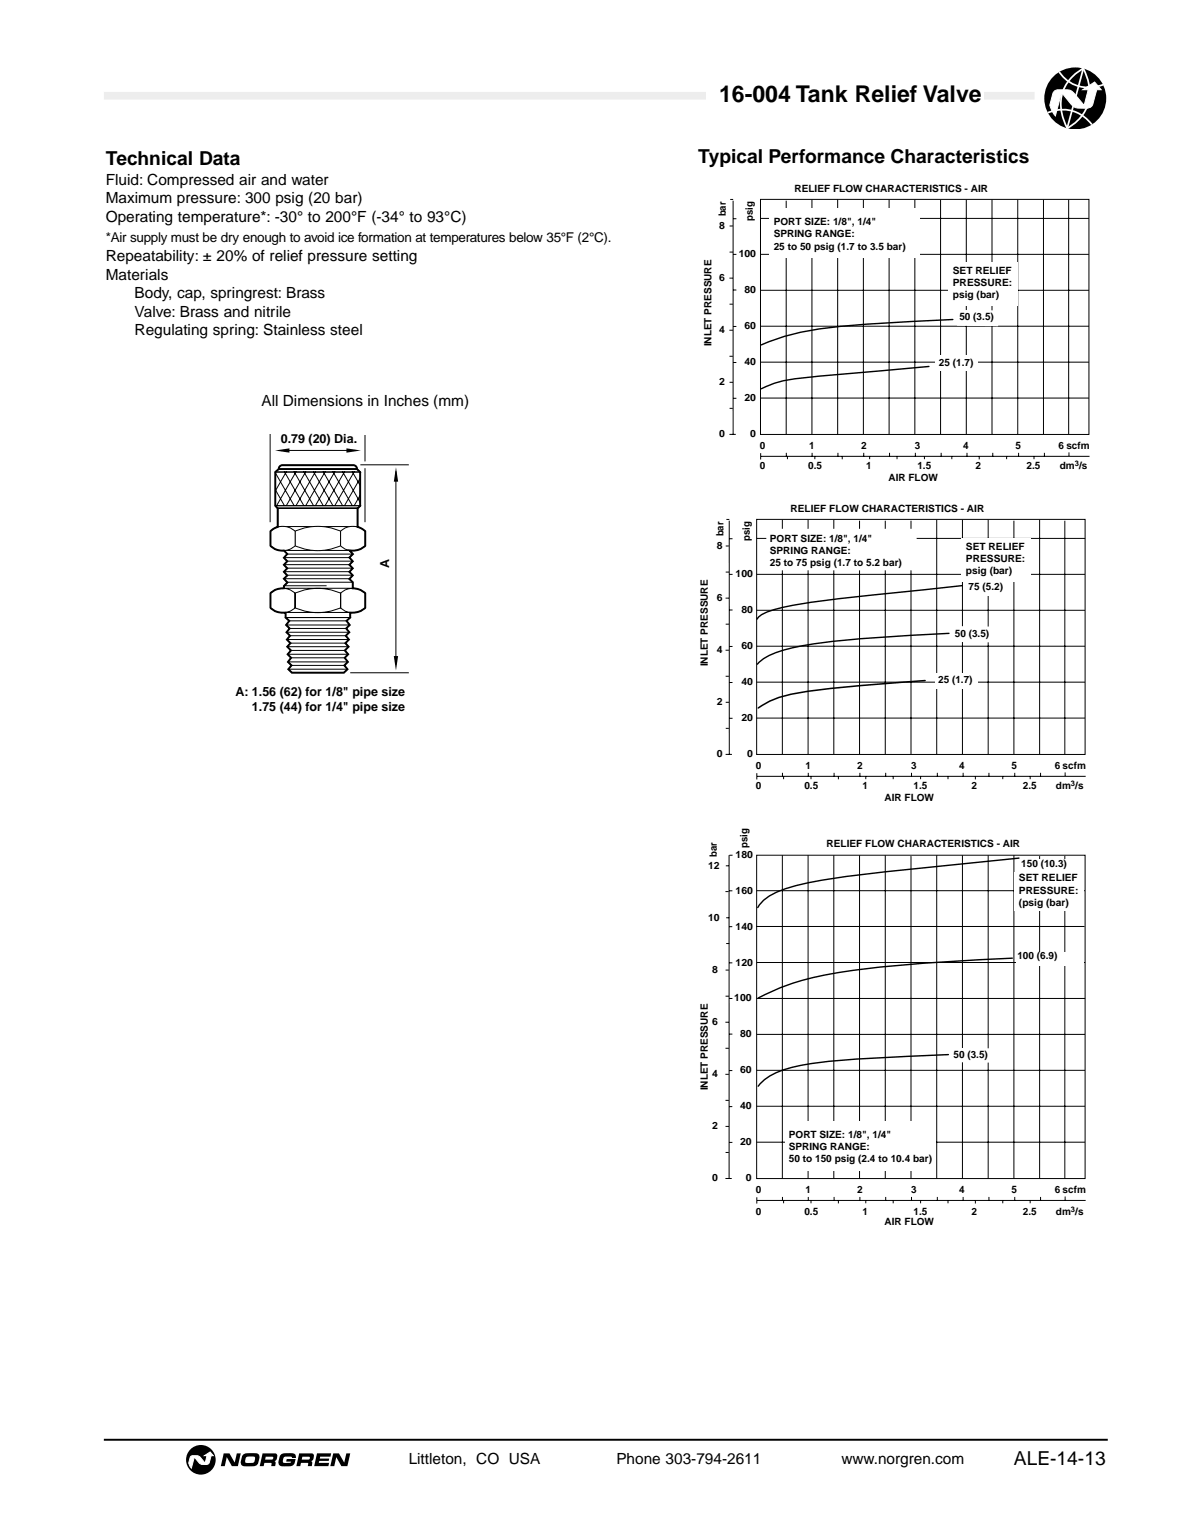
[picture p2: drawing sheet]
<svg xmlns="http://www.w3.org/2000/svg" width="216mm" height="279mm" viewBox="0 0 216 279" stroke-linecap="round" stroke-linejoin="round" font-family="sans-serif">
<path d="M19 17.6h170.8" fill="none" stroke="#ededed" stroke-width="1.4" stroke-linecap="butt"/>
<path d="M129.5 15.3h50.9v4.7h-50.9z" fill-rule="evenodd" fill="#fff"/>
<path d="M19 264h184.2" fill="none" stroke="#000" stroke-width=".35"/>
<g fill="#fff">
<path d="M183.2 265.6h20v4.6h-20z" fill-rule="evenodd"/>
<path d="M47.6 72.1h39.2v4.1h-39.2z" fill-rule="evenodd"/>
<path d="M191.6 12.1h11.6v11.4h-11.6z" fill-rule="evenodd"/>
</g>
<path d="M198.7 12.6a7.8 7.8 0 0 1-.3 8.7l-1.2 1.3-1.4 .9zM196.7 14.1l1.1-1 .9-.6-2.9 11a7.8 7.8 0 0 1 .3-8.7zM198.6 12.9l-2.7 10.2zM193.2 14a5.7 5.7 0 0 1 9.1 1.4 5.7 5.7 0 0 1-4.1 8.2 5.9 5.9 0 0 1-4.3-1 5.7 5.7 0 0 1-.7-8.6z" fill="#000"/>
<path d="M198.6 12.9l-2.7 10.2" fill="none" stroke="#000" stroke-width=".19"/>
<path d="M194.3 13.2a6.5 6.5 0 0 0 8.1 2.3M196.7 14.1l1.1-1 .9-.6-2.9 11a7.8 7.8 0 0 1 .3-8.7zM198.7 12.6a7.8 7.8 0 0 1-.3 8.7l-1.2 1.3-1.4 .9M192.2 20.7a6.6 6.6 0 0 1 8.1 2.1" fill="none" stroke="#fff" stroke-width=".32"/>
<path d="M193.4 16.7l.5-.2h1a2.06 2.06 0 0 1 2.3 .9l1.7 1.9 .7-2.9h-1l2.2-1.4 1.2 1.4h-.8l-.6 2a1.38 1.38 0 0 1-1.7 1.4 2.57 2.57 0 0 1-3-1.3l-1.2-1.6-1.1 4.3-.7-1-.3-.9 .5-2.1z" fill="#fff"/>
<path d="M193.4 16.7l.5-.2h1a2.06 2.06 0 0 1 2.3 .9l1.7 1.9 .7-2.9h-1l2.2-1.4 1.2 1.4h-.8l-.6 2a1.38 1.38 0 0 1-1.7 1.4 2.57 2.57 0 0 1-3-1.3l-1.2-1.6-1.1 4.3-.7-1-.3-.9 .5-2.1z" fill="none" stroke="#fff" stroke-width=".18"/>
<path d="M34.1 264.7h30.3v6h-30.3z" fill-rule="evenodd" fill="#fff"/>
<circle cx="36.8" cy="267.6" r="2.72" fill="#000"/>
<path d="M35 267a1.81 1.81 0 0 1 2.3 .9l.3 .3 .4-1.3h-.5l1-.7 .6 .7h-.4l-.1 .4a1.08 1.08 0 0 1-.7 1.2 1.61 1.61 0 0 1-2-1l-.3-.4-.5 2.1-.5-1z" fill="#fff"/>
<path d="M35 267a1.81 1.81 0 0 1 2.3 .9l.3 .3 .4-1.3h-.5l1-.7 .6 .7h-.4l-.1 .4a1.08 1.08 0 0 1-.7 1.2 1.61 1.61 0 0 1-2-1l-.3-.4-.5 2.1-.5-1z" fill="none" stroke="#fff" stroke-width=".18"/>
<path d="M41 266.5h1.1l1 1.6 .3-1.6h.8l-.6 2.3h-1.1l-.9-1.7-.4 1.7h-.7zM44.6 266.7l.3-.2 1.1-.1-.1 .6a.71 .71 0 0 0-.8 .3 .71 .71 0 0 0 .1 .9h.7a.78 .78 0 0 0 .9-1l-.9-.2 .1-.6h.5a.97 .97 0 0 1 1.1 .7 2.09 2.09 0 0 1-.7 1.6l-1.6 .1a.99 .99 0 0 1-1.2-.7zM48.2 266.5h2.5a.95 .95 0 0 1-.4 1.4l.3 .2-.1 .7h-.8l.1-.6h-1.3l.1-.6h1.3l.2-.3-.1-.2h-1.3l-.3 1.7h-.8zM51.5 266.7l.8-.3h.9a.95 .95 0 0 1 1.1 .7v.2l-.7-.1a1.23 1.23 0 0 0-1.5-.1l-.2 .8 .2 .3 1.2-.1 .1-.1h-.9l.1-.5h1.6a1.26 1.26 0 0 1-1.6 1.3h-.4a.95 .95 0 0 1-1.1-.7zM54.9 266.5h2.5a.95 .95 0 0 1-.4 1.4l.3 .2-.1 .7h-.7v-.6h-1.3l.1-.6h1.3l.2-.3v-.2h-1.3l-.4 1.7h-.7zM58.2 266.4h2.5l-.1 .7h-1.9v.3h1.7l-.1 .4h-1.7l-.1 .4h1.9l-.2 .6h-2.6zM61.1 266.5h1.1l.9 1.6 .4-1.6h.7l-.5 2.3h-1.1l-.9-1.7-.4 1.7h-.7z" fill="#000"/>
<g fill="#fff">
<path d="M74.6 266.1h107.8v4h-107.8z" fill-rule="evenodd"/>
<path d="M19 27.3h105.2v37.5h-105.2z" fill-rule="evenodd"/>
</g>
<g fill="none" stroke="#000" stroke-width=".18">
<path d="M133.9 36.6h.6M134.5 36.8v42.8M139.5 36.6h60.2v43h-60.2zM144.2 36.8v42.9M148.9 36.6v43.1M153.7 36.6v43.1M158.4 36.6v43.1M163.1 36.6v43.1M167.8 36.6v43.1M172.5 36.6v43.1M177.2 36.6v43.1M182 36.6v43.1"/>
<path d="M186.7 36.6v43.1M191.4 36.6v43.1M196 36.6v43.1M133.8 51h.6M133.8 55.8h.6M133.8 46.2h.6M133.8 41.4h.6M134.5 59.9h.6M134.5 53.2h.6M134.5 40.1h.6M134.5 46.6h.6M139.5 46.6h60.3"/>
<path d="M139.5 53.2h60.3M139.5 59.8h60.3M139.5 40h60.3M133.8 60.5h.6M133.8 79.6h1.2M133.8 65.3h.6M133.8 70.1h.6M133.8 74.9h.6M134.5 66.5h.6M134.5 73h.6M139.5 66.4h60.3M139.5 73h60.3"/>
<path d="M139.5 83.1v1.1M139.6 83.7h60.3M144.2 83v.7M144.4 83.7v.5M149 83v.7M149.5 83.7v.5M153.7 83v.7M154.5 83.7v.5M158.4 83v.7M159.5 83.7v.5M163.2 83v.7M164.5 83.7v.5"/>
<path d="M167.9 83v.7M169.6 83.7v.5M172.6 83v.7M174.6 83.7v.5M177.4 83v.7M179.6 83.7v.5M182.1 83v.7M184.6 83.6v.6M186.8 83v.7M189.7 83.6v.6M191.6 83v.7M196.1 82.9v.7"/>
</g>
<g fill="#fff">
<path d="M175.5 56.8l7.6 .1v2.9l-7.6-.1z"/>
<path d="M171.6 65.1h7.8v2.9h-7.8z"/>
<path d="M173.9 48h12.8v7.9h-12.8z"/>
<path d="M141.2 38.3h27.6v9h-27.6z"/>
</g>
<path d="M174.8 58.6l-3.4 .1a185.8 185.8 0 0 0-24 2.1l-4 1-3.8 1.4M170.4 67.2l-14.4 1.3a89.5 89.5 0 0 0-13.4 1.6l-3 1.2M174.1 116.1l-3 .2a196.5 196.5 0 0 0-25 2.3 15.4 15.4 0 0 0-6.6 2.6l-.6 .6M176.5 107.4l-11.5 1.2a200.1 200.1 0 0 0-21.9 2.9 9.6 9.6 0 0 0-3.8 1.5l-.4 .5" fill="none" stroke="#000" stroke-width=".26"/>
<g fill="none" stroke="#000" stroke-width=".18">
<path d="M133.2 95.2h.6M133.8 95.5v42.8M133.8 98.8h.6M138.8 95.2h60.2v43.1h-60.2zM138.8 98.7h60.2M143.5 95.3v43M148.2 95.3v43M152.9 95.3v43M157.7 95.5v42.8M162.4 95.5v42.8M167.1 95.5v42.8M171.8 95.3v43"/>
<path d="M176.5 95.3v43M181.3 95.3v43M186 95.5v42.8M190.7 95.3v43M195.3 95.5v42.8M133.1 119.2h.6M133.1 109.7h.6M133.1 114.4h.6M133.1 104.9h.6M133.1 100.1h.6M133.8 118.5h.6M133.8 111.8h.6"/>
<path d="M133.8 105.3h.6M138.8 105.3h60.2M138.8 111.9h60.2M138.8 118.5h60.2M133.1 138.3h1.2M133.1 124h.6M133.1 128.8h.6M133.1 133.5h.6M133.8 125.1h.6M133.8 131.7h.6M138.8 125.1h60.2M138.8 131.6h60.2"/>
<path d="M138.8 141.7v1.2M138.9 142.3h60.2M143.5 141.7v.6M143.7 142.3v.5M148.3 141.7v.6M148.8 142.3v.5M153 141.7v.6M153.8 142.3v.6M157.7 141.7v.6M158.8 142.3v.5M162.5 141.7v.6M163.8 142.3v.5"/>
<path d="M167.2 141.7v.6M168.9 142.3v.5M171.9 141.7v.6M173.9 142.3v.5M176.7 141.7v.6M178.9 142.3v.6M181.4 141.7v.6M183.9 142.3v.5M186.1 141.7v.6M189 142.3v.5M190.9 141.7v.6M195.4 141.6v.7"/>
</g>
<path d="M169.7 124.8a262.2 262.2 0 0 0-23.8 2.3 15.6 15.6 0 0 0-6.8 2.7" fill="none" stroke="#000" stroke-width=".28"/>
<g fill="#fff">
<path d="M177 105.9h8.4v3.3h-8.4z"/>
<path d="M174.7 114.8l7.5 .1v2.9l-7.5-.1z"/>
<path d="M171.5 123.3h7.8v2.9h-7.8z"/>
<path d="M176.3 98.7h12.8v7.9h-12.8z"/>
<path d="M140.5 96.9h27.6l.3 7.7h-27.6z"/>
</g>
<g fill="none" stroke="#000" stroke-width=".18">
<path d="M133.1 158.7h.6M133.7 156.8v59.3M133.8 156.8h.6M143.5 156.8v59.3M148.2 156.8v59.3M152.9 156.8v59.3M157.7 156.8v59.3M162.4 156.8v59.3M167.1 156.9v59.2M171.8 156.8v59.3M176.5 156.8v59.3M181.3 156.8v59.3"/>
<path d="M186 156.8v59.3M190.7 156.9v59.2M195.3 156.9v59.2M133.1 163.5h.5M133.1 177.8h.5M133.2 173h.5M133.2 168.3h.5M133.8 169.9h.5M133.8 176.5h.5M133.8 163.3h.5M138.7 169.9h60.2M138.8 163.3h60.2"/>
<path d="M138.8 176.5h60.2M133.1 197h.5M133.1 187.4h.6M133.1 192.2h.5M133.1 182.6h.5M133.8 196.3h.5M133.8 189.6h.5M133.8 183.1h.5M138.8 183.1h60.2M138.8 189.6h60.2M138.8 196.2h60.2M133.1 216.1h1.1"/>
<path d="M133.1 201.7h.5M133.1 206.5h.6M133.1 211.3h.5M133.8 202.9h.5M133.8 209.4h.5M138.8 202.8h60.2M138.8 209.4h60.2M138.8 219.5v1.2M143.5 219.4v.7M148.3 219.4v.7M153 219.4v.7M157.7 219.4v.7"/>
<path d="M162.5 219.4v.7M167.2 219.4v.7M171.9 219.4v.7M176.7 219.4v.7M181.4 219.4v.7M186.1 219.4v.7M190.9 219.4v.7M195.4 219.4v.6M138.9 220.1h60.2M143.7 220.1v.5M148.8 220.1v.5M153.8 220.1v.5"/>
<path d="M158.8 220.1v.5M163.8 220.1v.5M168.9 220.1v.5M173.9 220.1v.5M178.9 220.1v.5M183.9 220.1v.5M189 220.1v.5"/>
</g>
<path d="M186.9 157.3l-11.9 1.2a307.8 307.8 0 0 0-26.6 3.3 19 19 0 0 0-8.4 3.3l-1 1.3M185.7 175.7a263.8 263.8 0 0 0-34.2 3 41.9 41.9 0 0 0-12.4 4.3M174 193.3l-3.3 .2a197.1 197.1 0 0 0-23.4 1.7 14.9 14.9 0 0 0-7.6 3.2l-.6 .7" fill="none" stroke="#000" stroke-width=".26"/>
<path d="M144 205.6h27.5v9.1h-27.5z" fill="#fff"/>
<path d="M138.8 156.8h60.2v59.3h-60.2z" fill="none" stroke="#000" stroke-width=".18"/>
<g fill="#fff">
<path d="M186 159.8h12.8v7.2h-12.8z"/>
<path d="M187.4 157.4h11v2.4h-11z"/>
<path d="M186.5 174.6h12.3v2.5h-12.3z"/>
<path d="M174.5 192.1l8.1 .1-.3 2.6-8.1-.1z"/>
</g>
<g fill="none" stroke="#000" stroke-width=".18">
<path d="M49.6 79.6v16.1M67 79.8v4.8M50.5 86.6l3.5 6.2M50.5 89.7l1.7 3.1M50.5 86.5l.6-.5h14.4l.6 .5zM50.5 92.7h15.6l-.5 .5h-14.6zM50.5 86.5h15.6v6.2h-15.6zM51 93.2h14.6v3.3h-14.6zM51.3 85.5l.5-.2h13a.65 .65 0 0 1 .7 .7h-14.4zM52.2 86.5l3.6 6.3M52.5 86.5l-2 3.6M54 86.5l3.5 6.3"/>
<path d="M54.3 86.5l-3.6 6.3M55.7 86.5l3.6 6.3M56.1 86.5l-3.6 6.3M57.5 86.5l3.6 6.3M57.9 86.5l-3.6 6.3M59.3 86.5l3.6 6.3M59.6 86.5l-3.6 6.3M61.1 86.5l3.6 6.3M61.4 86.5l-3.6 6.3M62.8 86.5l3.3 5.7M63.2 86.5l-3.6 6.3M64.6 86.5l1.5 2.6"/>
<path d="M65 86.5l-3.6 6.3M66.1 85.2h8.9M66.1 87.5l-2.9 5.3M66.1 90.7l-1.2 2.1M67 85.8v9.9M49.7 108.7a3.3 3.3 0 0 1 4.4 .1v2.6a3.3 3.3 0 0 1-4.5 0zM52.1 100.9h12l.6 .7-.6 .6 .6 .7-.6 .6 .6 .7-.6 .6 .6 .7-.6 .6 .6 .6v1.2h-12.6v-.5l.6-.6-.6-.7 .6-.6-.6-.7 .6-.6-.6-.7 .6-.6-.6-.6 .6-.7zM52.1 102.2h12M52.1 103.5h12M52.1 104.8h12M52.1 106.1h12M52.1 107.4h7.8"/>
<path d="M52.4 112.3h11.8v.9h-11.8zM52.4 113.2h11.8l-.6 .6 .5 .8-.6 .6 .6 .7-.7 .7 .6 .7-.6 .6 .5 .7-.6 .7 .6 .7-.7 .6 .6 .8-.6 .6 .5 .7-.6 .6h-9.6l-.6-.6 .6-.7-.7-.6 .6-.8-.6-.6 .6-.7-.7-.7 .6-.7-.7-.6 .6-.7-.6-.7 .5-.7-.6-.6 .6-.8zM52.5 114.6h11.6M52.6 115.9h11.5M52.6 117.2h11.4M52.7 101.6h12M52.7 102.9h12M52.7 104.2h12M52.7 105.5h12M52.7 106.7h12M52.7 118.6h11.2M52.8 119.9h11.1"/>
<path d="M53.1 113.8h10.5M53.1 115.2h10.4M53.2 116.5h10.2M53.3 117.9h10.1M53.4 119.2h9.9M54.1 108.8a10.1 10.1 0 0 1 8.4 0v2.6a10.1 10.1 0 0 1-8.4 0zM62.6 108.7a3.3 3.3 0 0 1 4.4 .1v2.6a3.3 3.3 0 0 1-4.5 0zM52.8 121.3h11M52.9 122.7h10.8M53.4 120.6h9.8M53.5 122h9.7M64.2 123.3h10.8"/>
</g>
<g fill="#fff" stroke="#000" stroke-width=".18">
<path d="M54.1 97.4a10.1 10.1 0 0 1 8.4 0v2.6a10.1 10.1 0 0 1-8.4 0z"/>
<path d="M62.6 97.3a3.3 3.3 0 0 1 4.4 .1v2.6a3.3 3.3 0 0 1-4.5 0z"/>
<path d="M49.7 97.3a3.3 3.3 0 0 1 4.4 .1v2.6a3.3 3.3 0 0 1-4.5 0z"/>
</g>
<path d="M51.3 85.5l.5-.2h13a.65 .65 0 0 1 .7 .7l.6 .6v6.2l-.5 .4v3.4l.6 .2 .8 .6-.1 2.7a3.3 3.3 0 0 1-2.8 .8l.6 .7-.6 .6 .6 .7-.6 .6 .6 .7-.6 .6 .6 .7-.6 .6 .6 .6v1.2a3.1 3.1 0 0 1 2.3 .9l-.1 2.7a3.3 3.3 0 0 1-2.7 .8v.9l-.6 .6 .5 .8-.6 .6 .6 .7-.7 .7 .6 .7-.6 .6 .5 .7-.6 .7 .6 .7-.7 .6 .6 .8-.6 .6 .5 .7-.6 .6h-9.6l-.6-.6 .6-.7-.7-.6 .6-.8-.6-.6 .6-.7-.7-.7 .6-.7-.7-.6 .6-.7-.6-.7 .5-.7-.6-.6 .6-.8-.7-.6v-.9a3.1 3.1 0 0 1-2.8-.9l.1-2.7a3.1 3.1 0 0 1 2.4-.8v-.5l.6-.6-.6-.7 .6-.6-.6-.7 .6-.6-.6-.7 .6-.6-.6-.6 .6-.7-.6-.7a2.79 2.79 0 0 1-2.5-.9v-2.6l.7-.6 .6-.2v-3.4l-.4-.5v-6.2a1.65 1.65 0 0 0 .8-1z" fill="none" stroke="#000" stroke-width=".35"/>
<path d="M52.2 82.6h13.1M72.6 86.4v35.5" fill="none" stroke="#000" stroke-width=".18"/>
<path d="M50.4 82.6l2.7-.4v.8zM63.5 82.2l2.7 .4-2.7 .4zM72.6 85.7l.4 2.6h-.8zM72.2 120.3h.8l-.4 2.6z" fill="#000"/>
<text font-size="4.2" x="131.9" y="18.7">16-004 Tank Relief Valve</text>
<g font-size="3.5">
<text x="128.1" y="29.8">Typical Performance Characteristics</text>
<text x="19.4" y="30.2">Technical Data</text>
<text x="186" y="268.5">ALE-14-13</text>
</g>
<g font-size="2.8">
<text x="19.4" y="33.9">Fluid: Compressed air and water</text>
<text x="19.4" y="37.3">Maximum pressure: 300 psig (20 bar)</text>
<text x="19.4" y="40.7">Operating temperature*: -30° to 200°F (-34° to 93°C)</text>
<text x="19.4" y="47.9">Repeatability: ± 20% of relief pressure setting</text>
<text x="19.4" y="51.3">Materials</text>
<text x="24.7" y="54.7">Body, cap, springrest: Brass</text>
<text x="24.7" y="58">Valve: Brass and nitrile</text>
<text x="24.7" y="61.4">Regulating spring: Stainless steel</text>
<text x="48" y="74.5">All Dimensions in Inches (mm)</text>
<text x="75" y="268.5">Littleton, CO USA</text>
<text x="113.1" y="268.5">Phone 303-794-2611</text>
<text x="154.3" y="268.5">www.norgren.com</text>
</g>
<text font-size="2.5" x="19.4" y="44.3">*Air supply must be dry enough to avoid ice formation at temperatures below 35°F (2°C).</text>
<g font-size="2.3">
<text x="51.5" y="81.2">0.79 (20) Dia.</text>
<text x="71.4" y="104.1" transform="rotate(-90 71.4 104.1)">A</text>
<text x="43.2" y="127.6">A: 1.56 (62) for 1/8&quot; pipe size</text>
<text x="46.2" y="130.4">1.75 (44) for 1/4&quot; pipe size</text>
</g>
<g font-size="1.8">
<text x="145.7" y="35.2">RELIEF FLOW CHARACTERISTICS - AIR</text>
<text x="131.9" y="41.9">8</text>
<text x="133.1" y="39.7" transform="rotate(-90 133.1 39.7)">bar</text>
<text x="138.1" y="40.5" transform="rotate(-90 138.1 40.5)">psig</text>
<text x="141.9" y="41.2">PORT SIZE: 1/8&quot;, 1/4&quot;</text>
<text x="135.5" y="47.1">100</text>
<text x="141.9" y="43.5">SPRING RANGE:</text>
<text x="141.9" y="45.8">25 to 50 psig (1.7 to 3.5 bar)</text>
<text x="131.9" y="51.4">6</text>
<text x="136.6" y="53.7">80</text>
<text x="174.8" y="50.2">SET RELIEF</text>
<text x="174.8" y="52.4">PRESSURE:</text>
<text x="174.8" y="54.7">psig (bar)</text>
<text x="176" y="58.7">50 (3.5)</text>
<text x="130.5" y="63.5" transform="rotate(-90 130.5 63.5)">INLET PRESSURE</text>
<text x="131.9" y="61">4</text>
<text x="136.6" y="60.3">60</text>
<text x="131.9" y="70.5">2</text>
<text x="136.6" y="66.9">40</text>
<text x="172.2" y="67">25 (1.7)</text>
<text x="136.6" y="73.4">20</text>
<text x="131.9" y="80.1">0</text>
<text x="137.6" y="80">0</text>
<text x="139.4" y="82.3">0</text>
<text x="148.4" y="82.3">1</text>
<text x="157.9" y="82.3">2</text>
<text x="167.8" y="82.3">3</text>
<text x="176.7" y="82.3">4</text>
<text x="186.3" y="82.3">5</text>
<text x="194.2" y="82.3">6 scfm</text>
<text x="139.4" y="86">0</text>
<text x="148.2" y="86">0.5</text>
<text x="158.9" y="86">1</text>
<text x="163" y="88.1">AIR FLOW</text>
<text x="168.3" y="86">1.5</text>
<text x="178.9" y="86">2</text>
<text x="188.3" y="86">2.5</text>
<text x="194.4" y="86">dm /s</text>
<text x="145" y="93.9">RELIEF FLOW CHARACTERISTICS - AIR</text>
<text x="131.5" y="100.6">8</text>
<text x="132.7" y="98.3" transform="rotate(-90 132.7 98.3)">bar</text>
<text x="137.6" y="99.2" transform="rotate(-90 137.6 99.2)">psig</text>
<text x="141.2" y="99.3">PORT SIZE: 1/8&quot;, 1/4&quot;</text>
<text x="141.2" y="101.6">SPRING RANGE:</text>
<text x="177.2" y="100.8">SET RELIEF</text>
<text x="134.9" y="105.8">100</text>
<text x="141.2" y="103.9">25 to 75 psig (1.7 to 5.2 bar)</text>
<text x="177.2" y="103.1">PRESSURE:</text>
<text x="177.2" y="105.3">psig (bar)</text>
<text x="131.5" y="110.1">6</text>
<text x="136" y="112.3">80</text>
<text x="177.7" y="108.2">75 (5.2)</text>
<text x="131.5" y="119.7">4</text>
<text x="136" y="118.9">60</text>
<text x="175.1" y="116.7">50 (3.5)</text>
<text x="129.8" y="122.2" transform="rotate(-90 129.8 122.2)">INLET PRESSURE</text>
<text x="136" y="125.5">40</text>
<text x="172.1" y="125.3">25 (1.7)</text>
<text x="131.5" y="129.2">2</text>
<text x="136" y="132.1">20</text>
<text x="131.5" y="138.7">0</text>
<text x="137.1" y="138.7">0</text>
<text x="138.7" y="141">0</text>
<text x="147.7" y="141">1</text>
<text x="157.2" y="141">2</text>
<text x="167.1" y="141">3</text>
<text x="176" y="141">4</text>
<text x="185.6" y="141">5</text>
<text x="193.5" y="141">6 scfm</text>
<text x="138.7" y="144.6">0</text>
<text x="147.5" y="144.6">0.5</text>
<text x="158.2" y="144.6">1</text>
<text x="162.3" y="146.8">AIR FLOW</text>
<text x="167.6" y="144.6">1.5</text>
<text x="178.2" y="144.6">2</text>
<text x="187.6" y="144.6">2.5</text>
<text x="193.7" y="144.6">dm /s</text>
<text x="137.1" y="155.5" transform="rotate(-90 137.1 155.5)">psig</text>
<text x="151.6" y="155.3">RELIEF FLOW CHARACTERISTICS - AIR</text>
<text x="129.9" y="159.4">12</text>
<text x="131.5" y="157.1" transform="rotate(-90 131.5 157.1)">bar</text>
<text x="134.9" y="157.3">180</text>
<text x="186.9" y="161.6">SET RELIEF</text>
<text x="187.3" y="159">150 (10.3)</text>
<text x="134.9" y="163.9">160</text>
<text x="186.9" y="163.8">PRESSURE:</text>
<text x="186.9" y="166.1">(psig (bar)</text>
<text x="129.9" y="168.9">10</text>
<text x="134.9" y="170.5">140</text>
<text x="130.7" y="178.3">8</text>
<text x="134.9" y="177">120</text>
<text x="186.6" y="175.8">100 (6.9)</text>
<text x="134.7" y="183.5">100</text>
<text x="130.7" y="187.9">6</text>
<text x="135.8" y="190.1">80</text>
<text x="130.7" y="197.4">4</text>
<text x="135.8" y="196.7">60</text>
<text x="174.9" y="194">50 (3.5)</text>
<text x="129.8" y="199.9" transform="rotate(-90 129.8 199.9)">INLET PRESSURE</text>
<text x="135.8" y="203.3">40</text>
<text x="130.7" y="207">2</text>
<text x="135.8" y="209.9">20</text>
<text x="144.7" y="208.6">PORT SIZE: 1/8&quot;, 1/4&quot;</text>
<text x="144.7" y="210.9">SPRING RANGE:</text>
<text x="144.7" y="213.1">50 to 150 psig (2.4 to 10.4 bar)</text>
<text x="130.7" y="216.5">0</text>
<text x="136.8" y="216.5">0</text>
<text x="138.7" y="218.8">0</text>
<text x="147.7" y="218.8">1</text>
<text x="157.2" y="218.8">2</text>
<text x="167.1" y="218.8">3</text>
<text x="176" y="218.8">4</text>
<text x="185.6" y="218.8">5</text>
<text x="193.5" y="218.8">6 scfm</text>
<text x="138.7" y="222.7">0</text>
<text x="147.5" y="222.7">0.5</text>
<text x="158.2" y="222.7">1</text>
<text x="162.3" y="224.5">AIR FLOW</text>
<text x="167.6" y="222.7">1.5</text>
<text x="178.2" y="222.7">2</text>
<text x="187.6" y="222.7">2.5</text>
<text x="193.7" y="222.7">dm /s</text>
</g>
<g font-size="1.4">
<text x="197.2" y="85.4">3</text>
<text x="196.4" y="144.1">3</text>
<text x="196.4" y="222.1">3</text>
</g>
</svg>
